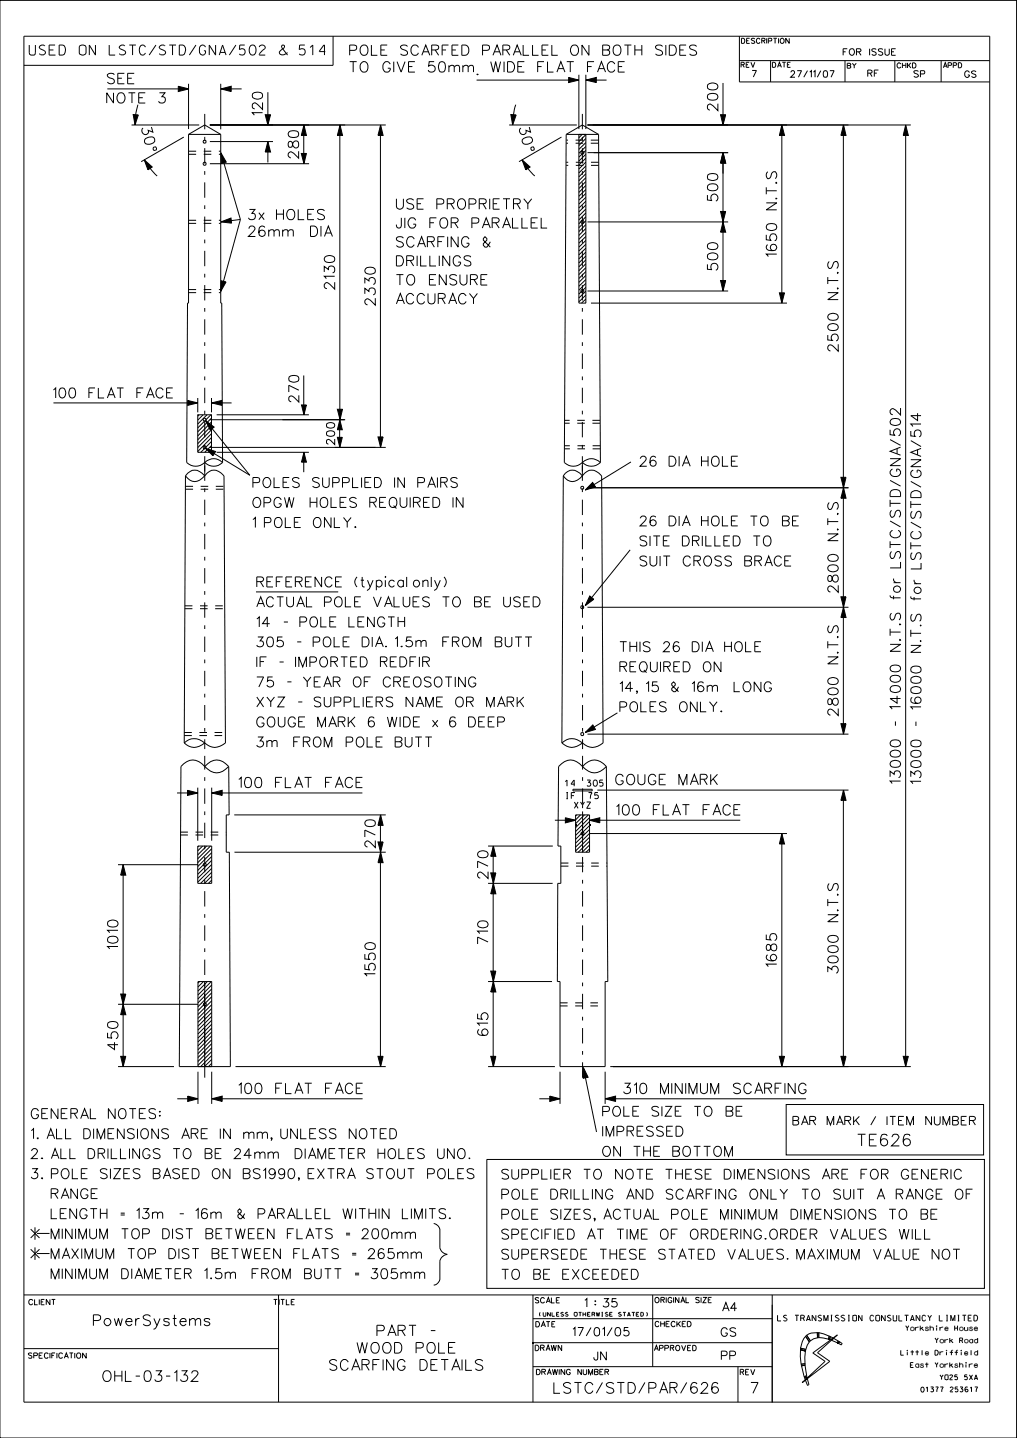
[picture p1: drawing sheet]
<svg xmlns="http://www.w3.org/2000/svg" width="210mm" height="297mm" viewBox="0 0 210 297" stroke-linecap="round" stroke-linejoin="round" font-family="sans-serif">
<g fill="none" stroke="#000" stroke-width=".21">
<path d="M0 .1h209.9v296.9h-209.9zM4.9 7.5h199.5v282.1h-199.5zM22.2 18.4h16.7M38.9 17.3v9.4M45.6 17.3v9.4M45.6 18.4h4.3M55.3 19v6.8M68.8 7.5v6h-63.9M98.4 16.5h21.1M119.5 15.4v11.3M121 15.4v11.3M121 16.5h4.2"/>
<path d="M149.3 17.1v8.7M152.7 12.5h51.7M152.7 7.5v9.4h51.7M153 13.4l.6-.1 .1-.3-.7-.1v1M154.7 12.9h-.6v1M155.1 12.9l.4 1 .4-1M159.1 12.5v4.4M174.5 12.5v4.4M184.8 12.5v4.4M194.3 12.5v4.4M27.2 25.8h13.9M28.5 21.6a13.2 13.2 0 0 0-.6 4.2"/>
<path d="M29.8 33l.9 1.4 1.8 2M38 28.3l-8.8 5.1M38.9 27.8v34.8h-.2l-.2 32.9a2.66 2.66 0 0 0 3.8 0M38.9 27.8h6.7M38.9 27.8l3.4-2 3.3 2M43.3 25.8h36.4M43.3 29.2h13.1M43.3 33.8h20.5M45.6 27.8v34.8h.2l.2 32.9M45.6 31.6l4 13.7M55.3 29.2v4.4M62.7 25.8v8"/>
<path d="M70.2 25.8l-.1 66.6M78.6 25.8v66.6M105.1 25.8h14M106.5 21.6l-.6 2.6v1.6M107.8 33l.9 1.4 1.7 2M115.9 28.3l-8.7 5.1M117 27.8h6.6M119.5 27.8v34.8h1.5v-34.8M120.2 27.8l-.7 .6M121 40l-1.5 1.3M121 39.1l-1.5 1.4M121 38.3l-1.5 1.4"/>
<path d="M121 37.5l-1.5 1.4M121 36.7l-1.5 1.4M121 35.9l-1.5 1.4M121 35.1l-1.5 1.4M121 34.3l-1.5 1.4M121 33.5l-1.5 1.4M121 32.7l-1.5 1.4M121 31.9l-1.5 1.4M121 31.1l-1.5 1.4M121 30.3l-1.5 1.4M121 29.5l-1.5 1.4M121 28.6l-1.5 1.4"/>
<path d="M121 27.8l-1.5 1.4M121.3 25.8h66.8M121.3 31.5h29.1M149.3 31.5v28.6M161.4 25.8v36.8M174.1 25.8v125.8M187 25.8v194.5M49.6 45.3l-4 14.9M49.6 45.3l-4 .5M121 59.3l-1.5 1.4M121 58.5l-1.5 1.4M121 57.7l-1.5 1.4"/>
<path d="M121 56.9l-1.5 1.4M121 56.1l-1.5 1.4M121 55.3l-1.5 1.4M121 54.5l-1.5 1.4M121 53.7l-1.5 1.4M121 52.9l-1.5 1.4M121 52.1l-1.5 1.4M121 51.3l-1.5 1.4M121 50.5l-1.5 1.3M121 49.6l-1.5 1.4M121 48.8l-1.5 1.4M121 48l-1.5 1.4"/>
<path d="M121 47.2l-1.5 1.4M121 46.4l-1.5 1.4M121 45.6l-1.5 1.4M121 44.8l-1.5 1.4M121 44l-1.5 1.4M121 43.2l-1.5 1.4M121 42.4l-1.5 1.4M121 41.6l-1.5 1.4M121 40.8l-1.5 1.4M121.3 45.8h29.1M62.7 77.5v8.2M121 62.6h-.1"/>
<path d="M121 61.8l-.9 .8M121 60.9l-1.5 1.4M121 60.1l-1.5 1.4M121.3 60.1h29.1M122 62.6h40.5M11 83.2h29.8M38.3 98.3a2.26 2.26 0 0 1 4 0M38.3 98.3a2.13 2.13 0 0 0 3.4 .5l.6-.5M38.3 98.3l-.3 55.1M40.8 85.7h2.9v7.7h-2.9zM40.8 82.2v3M41.1 85.7l-.3 .3"/>
<path d="M41.9 85.7l-1.1 1.1M42.3 98.3a2.26 2.26 0 0 1 4 0l.3 55.1a2.92 2.92 0 0 1-4.3 0M42.3 95.5a2.61 2.61 0 0 0 3.7 0M42.3 95.5a2.51 2.51 0 0 1 3.7 0M42.5 86.9l9.1 11.3-9.1-5.6M42.7 85.7l-1.9 1.9M43.3 92.4h36.4M43.3 86.7h28M43.5 85.7l-2.7 2.7M43.7 92.8l-.6 .6M43.7 92l-1.4 1.4M43.7 91.2l-2.2 2.2"/>
<path d="M43.7 90.4l-2.9 2.8M43.7 89.6l-2.9 2.8M43.7 88.8l-2.9 2.8M43.7 88l-2.9 2.8M43.7 87.2l-2.9 2.8M43.7 86.3l-2.9 2.9M43.7 83.2h4.1M43.7 82.2v3M44.7 93.4h19.1M44.7 85.7h19.1M62.7 93.4v4.1M116.3 98.3a2.23 2.23 0 0 1 4 0"/>
<path d="M116.3 98.3a2.23 2.23 0 0 0 4 0M116.3 98.3l-.3 55.1M120.3 98.3a2.26 2.26 0 0 1 3.9 0l.3 55.1a2.87 2.87 0 0 1-4.2 0M120.3 95.5a2.66 2.66 0 0 1-3.8 0l.4-67.7 3.4-2 3.3 2 .4 67.7M120.3 95.5a2.66 2.66 0 0 0 3.7 0M120.3 95.5a2.56 2.56 0 0 1 3.7 0M130.3 95.4l-9.5 5.8M79.5 119.2h.2zM121.3 100.7h53.9M130.1 113.6l-9.3 11.5M52.9 122.2h16.9M121.3 125.4h53.9"/>
<path d="M38 153.4a2.87 2.87 0 0 0 4.3 0M38 153.4a2.96 2.96 0 0 1 4.3 0M42.3 158.3a2.9 2.9 0 0 0-4.9 0l-.4 62h10.6l-.2-44.3h-.7v-7.7h.6l-.1-10M42.3 158.3a2.94 2.94 0 0 1 4.9 0M42.3 158.3a2.99 2.99 0 0 0 4.9 0M116 153.4a2.92 2.92 0 0 0 4.3 0M116 153.4a3 3 0 0 1 4.3 0M120.3 158.3a2.94 2.94 0 0 0-5 0l-.1 16.4h.6v7.7h-.6l-.1 20.3h.5v17.6h9.4v-17.6h.5l-.3-44.4M120.3 158.3a2.9 2.9 0 0 1 4.9 0M120.3 158.3a2.95 2.95 0 0 0 4.9 0M121.3 151.6h53.9M127.5 147.2l-6.7 4.1"/>
<path d="M24.4 178.6h16.5M25.4 178.6v41.7M36.6 163.8h4.2M40.8 174.7h2.9v7.7h-2.9zM40.8 162.7v10.9M41 174.7l-.2 .2M41.9 174.7l-1.1 1M42.7 174.7l-1.9 1.9M43.5 174.7l-2.7 2.7M43.7 162.7v10.9M43.7 179.4l-2.9 2.8M43.7 178.6l-2.9 2.8"/>
<path d="M43.7 177.7l-2.9 2.9M43.7 176.9l-2.9 2.9M43.7 176.1l-2.9 2.9M43.7 175.3l-2.9 2.9M43.7 163.8h31.1M48.4 168.3h31.3M48.4 176h31.3M78.6 168.3v52M100.8 174.7h13.4M101.8 174.7v45.6M114.6 169.4h4.3M118.3 163h4v.4h-4z"/>
<path d="M118.9 168.3h2.8v7.7h-2.8zM119.1 168.3l-.2 .2M119.9 168.3l-1 1M120.3 168.3v7.7M120.7 168.3l-1.8 1.8M121.5 168.3l-2.6 2.6M121.7 172.2h40.8M121.7 175.3l-.7 .7M121.7 174.5l-1.5 1.5M121.7 173.7l-2.3 2.3M121.7 172.9l-2.8 2.9M121.7 172.1l-2.8 2.9"/>
<path d="M121.7 171.3l-2.8 2.8M121.7 170.5l-2.8 2.8M121.7 169.7l-2.8 2.8M121.7 168.9l-2.8 2.8M121.7 169.4h31.1M123.3 163.2h51.9M161.4 172.2v48.1M174.1 163.2v57.1M43.7 181.8l-.7 .6M43.7 181l-1.5 1.4M43.7 180.2l-2.3 2.2M100.8 182.4h13.3"/>
<path d="M24.4 207.4h16.5M41.2 202.7l-.3 .4M42 202.7l-1.1 1.2M42.3 202.7v17.6M42.8 202.7l-1.9 2M43.6 202.7l-2.7 2.8M43.7 219.6l-.7 .7M43.7 218.8l-1.5 1.5M43.7 218l-2.3 2.3M43.7 217.2l-2.8 2.8M43.7 216.4l-2.8 2.8M43.7 215.6l-2.8 2.8"/>
<path d="M43.7 214.7l-2.8 2.9M43.7 213.9l-2.8 2.9M43.7 213.1l-2.8 2.9M43.7 212.3l-2.8 2.9M43.7 211.5l-2.8 2.9M43.7 210.7l-2.8 2.9M43.7 209.9l-2.8 2.9M43.7 209.1l-2.8 2.9M43.7 208.3l-2.8 2.8M43.7 207.5l-2.8 2.8M43.7 206.7l-2.8 2.8M43.7 205.9l-2.8 2.8"/>
<path d="M43.7 205.1l-2.8 2.8M43.7 204.2l-2.8 2.9M43.7 203.4l-2.8 2.9M100.8 202.7h13.2M24.4 220.3h11.5M36.6 226.9h4.3M40.9 220.3v-17.6h2.8v17.6M40.9 221.4v6.6M43.7 221.4v6.6M43.7 226.9h31.2M48.6 220.3h31.1M100.5 239.5h102.8v26.6h-102.8z"/>
<path d="M100.8 220.3h13.8M111.4 226.9h4.2M115.6 221.4v6.6M120.5 220.5l2.7 13.3M125 226.9h41.4M125 221.4v6.6M126 220.3h62.1M162.3 228.1h40.8v10.4h-40.8zM6.3 253.9l1.9 1.8M6.3 258l1.9 1.8M7.2 253.5v2.6M7.2 257.6v2.6"/>
<path d="M8.2 253.9l-1.9 1.8M8.2 258l-1.9 1.8M89.6 252.7l.9 .5 .3 .7M90.8 253.9v3.8M4.9 278.5h52.6M4.9 267.5h199.5M57.5 267.5v22.1M110.1 277.3h49.4M110.1 272.4h49.4M110.1 267.5v22.1M134.8 267.5v14.8M159.5 267.5v22.2"/>
<path d="M165.3 278.8l.1 3M165.3 278.8l1 .3M165.3 278.8h.1M165.3 278.5v.3M165.3 278.5h.1M165.3 278.5l1.1 .2M166.3 279.1l-.1 2.6M166.3 279.1h.1M166.4 276l-.7 1.1-.4 1.4M166.4 276l.7 1.1M166.4 276h.1M166.4 278.7h.1"/>
<path d="M166.4 278.7l-.1 .4M166.6 275.8l-.2 .2M166.6 275.8h.1M166.6 275.8l.7 1.1M167.1 277.1l-.7 1.6M167.1 277.1h.1M167.3 276.9h.1M167.3 276.9l-.2 .2M167.8 279.4l5.1-3.7-4.1 3.7 2.5 1.8-5.7 4.4 4.8-4.4zM168.8 275.2l-1.3 .1-.9 .5M168.8 275.2v1.1M168.8 275.2h.3"/>
<path d="M168.8 276.3l-.8 .2-.7 .4M168.8 276.3h.1M169.1 276.3l2 .3M169.1 276.3h-.3M171.1 276.6h.1M171.1 276.6l.2 .1M171.2 276l-2.1-.8v1.1M171.2 276h.1M171.2 276l-.1 .6M171.2 276h.2M171.3 276.7h.1M171.4 276h.1"/>
<path d="M171.4 276l-.1 .7M171.4 276l.6 .3-.5 .4h-.2M172.9 277.4h.1M173 277.4l.2 .1M173.1 277h.1M173.1 277l-.9-.6-.5 .4 1.3 .6M173.1 277l-.2 .4M173.1 277l.2 .1M173.2 277.5h.1M173.2 277.5l.5 .3M173.3 277.1h.1M173.3 277.1l-.1 .4"/>
<path d="M173.3 277.1l.6 .4M173.7 277.8h.1M173.9 277.5h.1M173.9 277.5l-.2 .3M110.1 282.3h49.4M152.4 282.3v7.3M152.8 283.4l.7-.1v-.4l-.7-.1v1.2M154.6 282.8h-.6v1.2M155 282.8l.4 1.2 .5-1.2M165.4 281.8h.1M165.4 281.8l.1 .3M165.5 282.1h.1"/>
<path d="M165.5 282.1l.6 2.3M166.1 284.4h.1M166.1 284.4l.1 .2M166.2 284.6h.1M166.2 281.7h.1M166.2 281.7l-.8 .1M166.2 281.7v.3M166.2 282h.1M166.2 282l-.7 .1M166.2 282l.4 2.1M166.6 284.1h.1M166.6 284.1l-.5 .3"/>
<path d="M166.6 284.1v.3M166.6 284.4h.1M166.6 284.4l-.4 .2M166.6 284.4l.1 .2-.4 .4-.1-.4M166.7 286.1v.1M167 286l-.3-1.3-.4 .4 .4 1M167 286l-.3 .2M167 286h.1"/>
<circle cx="42.2" cy="33.8" r=".33"/>
<circle cx="42.3" cy="29.3" r=".32"/>
<circle cx="120.2" cy="31.5" r=".32"/>
<circle cx="120.2" cy="45.8" r=".3"/>
<circle cx="120.2" cy="60.1" r=".3"/>
<circle cx="42.3" cy="86.7" r=".32"/>
<circle cx="42.3" cy="92.4" r=".32"/>
<circle cx="120.2" cy="100.7" r=".32"/>
<circle cx="120.2" cy="125.4" r=".32"/>
<circle cx="120.2" cy="151.6" r=".32"/>
<circle cx="42.3" cy="178.6" r=".32"/>
<circle cx="120.3" cy="172.1" r=".3"/>
<circle cx="42.3" cy="207.5" r=".32"/>
</g>
<g fill="none" stroke="#000" stroke-width=".21" stroke-dasharray="1.6 1.6" stroke-linecap="butt">
<path d="M38.9 31.2h6.7M38.9 31.9h6.7M123.6 28.9h-6.6M123.6 29.6h-6.7M123.6 33.5h-6.7M123.6 34.2h-6.7M38.9 59.8h6.7M38.9 46.1h6.7M38.9 45.5h6.7M38.9 60.4h6.7M123.9 86.8h-7.3M123.9 87.4h-7.3"/>
<path d="M123.9 92.1h-7.3M123.9 92.7h-7.3M38.3 100.4h8M38.3 101h8M38.2 125.1h8.2M38.2 125.7h8.2M38 151.3h8.5M38 151.9h8.6M37.2 172.5h9.5M37.2 171.9h9.5M115.8 178.3h9.6M115.8 178.9h9.6"/>
<path d="M115.6 207.1h9.4M115.6 207.8h9.4"/>
</g>
<path d="M42.3 23.5v74.2M120.3 23.5v74.2M42.3 96.1v58.6M120.3 96.1v58.6M42.3 222.6v-66.5M120.3 222.6v-66.5" fill="none" stroke="#000" stroke-width=".21" stroke-dasharray="3.2 1.6 .8 1.6" stroke-linecap="butt"/>
<g fill="#000" stroke="#000" stroke-width=".21">
<path d="M36.8 17.8l2.2 .6-2.2 .5zM45.6 18.4l2.1-.6v1.1zM117.4 16l2.1 .5-2.1 .5zM121 16.5l2.1-.5v1zM27.5 23.7h1.1l-.7 2.1zM29.8 33l1.6 1.5-.9 .6zM45.6 31.6l1.1 1.9-1 .3zM55.3 29.2l.6 2.2h-1.1zM54.8 23.7h1.1l-.6 2.1zM62.8 25.8l.5 2.2h-1.1zM62.2 31.7h1.1l-.5 2.1zM70.2 25.8l.5 2.2h-1z"/>
<path d="M78.6 25.8l.5 2.2h-1.1zM105.5 23.7h1.1l-.7 2.1zM107.8 33l1.7 1.5-.9 .6zM149.3 31.5l.5 2.2h-1zM148.8 23.7h1l-.5 2.1zM161.4 25.8l.6 2.2h-1.1zM174.2 25.8l.5 2.2h-1.1zM187 25.8l.6 2.2h-1.1zM45.7 58l1 .2-1.1 2zM45.6 45.8l2.1-.8 .1 1.1zM149.3 45.8l.5 2.2h-1zM148.8 43.7h1l-.5 2.1z"/>
<path d="M148.8 57.9h1l-.5 2.2zM160.9 60.5h1.1l-.6 2.1zM38.8 82.7l2 .5-2 .5zM42.5 86.9l1.7 1.3-.8 .6zM42.5 92.6l2 .6-.5 .9zM43.7 83.2l2.1-.5v1zM62.8 93.4l.5 2.1h-1zM62.3 83.6h1l-.5 2.1zM70.2 86.7l.5 2.1h-1zM69.7 90.3h1l-.5 2.1zM69.7 84.5h1l-.5 2.2zM78 90.2h1.1l-.5 2.2z"/>
<path d="M173.6 98.6h1.1l-.5 2.1zM122.4 99.6l.6 1-2.2 .6zM174.2 100.7l.5 2.2h-1.1zM121.8 123.1l.8 .7-1.8 1.3zM174.2 125.4l.5 2.1h-1.1zM173.6 123.3h1.1l-.5 2.1zM122.4 149.7l.6 1-2.2 .6zM173.6 149.5h1.1l-.5 2.1zM38.7 163.2l2.2 .6-2.2 .5zM43.7 163.8l2.2-.6v1.1zM78.6 176l.5 2.2h-1.1zM78.6 168.3l.5 2.2h-1.1z"/>
<path d="M78 173.9h1.1l-.5 2.1zM101.9 174.7l.5 2.2h-1.1zM116.7 168.9l2.2 .5-2.2 .6zM121.7 169.4l2.2-.5v1.1zM161.4 172.2l.6 2.1h-1.1zM174.2 163.2l.5 2.1h-1.1zM25.4 178.6l.6 2.2h-1.1zM101.9 182.4l.5 2.2h-1.1zM101.3 180.3h1.1l-.5 2.1zM25.4 207.4l.6 2.2h-1.1zM24.9 218.2h1.1l-.6 2.1zM24.9 205.3h1.1l-.6 2.1z"/>
<path d="M78 218.2h1.1l-.5 2.1zM101.9 202.7l.5 2.2h-1.1zM101.3 218.2h1.1l-.5 2.1zM101.3 200.6h1.1l-.5 2.1zM160.9 218.2h1.1l-.6 2.1zM173.6 218.2h1.1l-.5 2.1zM186.5 218.2h1.1l-.6 2.1zM38.8 226.4l2.1 .5-2.1 .6zM43.8 226.9l2.1-.5v1.1zM113.5 226.4l2.1 .5-2.1 .6zM120.5 220.5l.9 2-1 .2zM125 226.9l2.1-.5v1.1z"/>
</g>
<g fill="#000">
<path d="M118.7 170.3h.3v.3h-.3z" fill-rule="evenodd"/>
<path d="M121.6 170.3h.3v.3h-.3z" fill-rule="evenodd"/>
<path d="M109.9 277.2h.3v.3h-.3z" fill-rule="evenodd"/>
<path d="M170.9 276.4h.3v.3h-.3z" fill-rule="evenodd"/>
<path d="M172.8 277.2h.3v.3h-.3z" fill-rule="evenodd"/>
</g>
<text font-size="8.3" x="88.1" y="263.2">}</text>
<text font-size="2.4" x="177.1" y="236.7">TE626</text>
<g font-size="2.2">
<text x="19.3" y="273.8">PowerSystems</text>
<text x="77.9" y="275.9">PART -</text>
<text x="73.8" y="279.5">WOOD POLE</text>
<text x="21.3" y="285.3">OHL-03-132</text>
<text x="68.1" y="283">SCARFING DETAILS</text>
<text x="114.4" y="287.8">LSTC/STD/PAR/626</text>
<text x="155" y="287.8">7</text>
</g>
<g font-size="2.1">
<text x="6" y="11.4">USED ON LSTC/STD/GNA/502 &amp; 514</text>
<text x="72.2" y="11.4">POLE SCARFED PARALLEL ON BOTH SIDES</text>
<text x="22.2" y="17.3">SEE</text>
<text x="72.2" y="14.9">TO GIVE 50mm WIDE FLAT FACE</text>
<text x="98.4" y="15.5">.</text>
<text x="22" y="21.3">NOTE 3</text>
<text x="54.2" y="23.8" transform="rotate(-90 54.2 23.8)">120</text>
<text x="148.2" y="22.8" transform="rotate(-90 148.2 22.8)">200</text>
<text x="29.2" y="26.6" transform="rotate(76 29.2 26.6)">30%%d</text>
<text x="107.2" y="26.6" transform="rotate(76 107.2 26.6)">30%%d</text>
<text x="61.7" y="32.7" transform="rotate(-90 61.7 32.7)">280</text>
<text x="148.2" y="41.5" transform="rotate(-90 148.2 41.5)">500</text>
<text x="51.3" y="45.4">3x HOLES</text>
<text x="81.9" y="43.2">USE PROPRIETRY</text>
<text x="81.9" y="47.1">JIG FOR PARALLEL</text>
<text x="51.3" y="48.8">26mm DIA</text>
<text x="81.9" y="51">SCARFING &amp;</text>
<text x="160.4" y="53" transform="rotate(-90 160.4 53)">1650 N.T.S</text>
<text x="69.1" y="59.7" transform="rotate(-90 69.1 59.7)">2130</text>
<text x="81.9" y="54.9">DRILLINGS</text>
<text x="81.9" y="58.9">TO ENSURE</text>
<text x="148.2" y="55.8" transform="rotate(-90 148.2 55.8)">500</text>
<text x="77.5" y="63" transform="rotate(-90 77.5 63)">2330</text>
<text x="81.9" y="62.8">ACCURACY</text>
<text x="173.1" y="72.6" transform="rotate(-90 173.1 72.6)">2500 N.T.S</text>
<text x="11" y="82.2">100 FLAT FACE</text>
<text x="61.7" y="83.1" transform="rotate(-90 61.7 83.1)">270</text>
<text x="52.3" y="100.7">POLES SUPPLIED IN PAIRS</text>
<text x="132.2" y="96.3">26 DIA HOLE</text>
<text x="52.3" y="104.8">OPGW HOLES REQUIRED IN</text>
<text x="52.3" y="108.9">1 POLE ONLY.</text>
<text x="132.2" y="108.6">26 DIA HOLE TO BE</text>
<text x="132.2" y="112.8">SITE DRILLED TO</text>
<text x="132.2" y="116.9">SUIT CROSS BRACE</text>
<text x="53" y="121.2">REFERENCE (typical only)</text>
<text x="53" y="125.3">ACTUAL POLE VALUES TO BE USED</text>
<text x="173.1" y="122.3" transform="rotate(-90 173.1 122.3)">2800 N.T.S</text>
<text x="53" y="129.5">14 - POLE LENGTH</text>
<text x="53" y="133.6">305 - POLE DIA. 1.5m FROM BUTT</text>
<text x="53" y="137.7">IF - IMPORTED REDFIR</text>
<text x="128" y="134.6">THIS 26 DIA HOLE</text>
<text x="53" y="141.9">75 - YEAR OF CREOSOTING</text>
<text x="128" y="138.8">REQUIRED ON</text>
<text x="128" y="142.9">14, 15 &amp; 16m LONG</text>
<text x="53" y="146">XYZ - SUPPLIERS NAME OR MARK</text>
<text x="128" y="147">POLES ONLY.</text>
<text x="173.1" y="147.8" transform="rotate(-90 173.1 147.8)">2800 N.T.S</text>
<text x="53" y="150.1">GOUGE MARK 6 WIDE x 6 DEEP</text>
<text x="53" y="154.3">3m FROM POLE BUTT</text>
<text x="186" y="161.8" transform="rotate(-90 186 161.8)">13000 - 14000 N.T.S for LSTC/STD/GNA/502</text>
<text x="190.2" y="161.9" transform="rotate(-90 190.2 161.9)">13000 - 16000 N.T.S for LSTC/STD/GNA/514</text>
<text x="49.3" y="162.7">100 FLAT FACE</text>
<text x="127.2" y="162.1">GOUGE MARK</text>
<text x="127.3" y="168.3">100 FLAT FACE</text>
<text x="77.5" y="175" transform="rotate(-90 77.5 175)">270</text>
<text x="100.8" y="181.4" transform="rotate(-90 100.8 181.4)">270</text>
<text x="24.4" y="196" transform="rotate(-90 24.4 196)">1010</text>
<text x="100.8" y="195" transform="rotate(-90 100.8 195)">710</text>
<text x="77.5" y="201.6" transform="rotate(-90 77.5 201.6)">1550</text>
<text x="160.4" y="199.6" transform="rotate(-90 160.4 199.6)">1685</text>
<text x="173.1" y="201" transform="rotate(-90 173.1 201)">3000 N.T.S</text>
<text x="100.8" y="213.9" transform="rotate(-90 100.8 213.9)">615</text>
<text x="24.4" y="216.8" transform="rotate(-90 24.4 216.8)">450</text>
<text x="49.3" y="225.9">100 FLAT FACE</text>
<text x="128.8" y="225.9">310 MINIMUM SCARFING</text>
<text x="6.5" y="231">GENERAL NOTES:</text>
<text x="124.5" y="230.6">POLE SIZE TO BE</text>
<text x="6.5" y="235.2">1. ALL DIMENSIONS ARE IN mm, UNLESS NOTED</text>
<text x="6.5" y="239.3">2. ALL DRILLINGS TO BE 24mm DIAMETER HOLES UNO.</text>
<text x="124.5" y="234.7">IMPRESSED</text>
<text x="124.5" y="238.8">ON THE BOTTOM</text>
<text x="6.5" y="243.4">3. POLE SIZES BASED ON BS1990, EXTRA STOUT POLES</text>
<text x="103.6" y="243.6">SUPPLIER TO NOTE THESE DIMENSIONS ARE FOR GENERIC</text>
<text x="8.2" y="247.6">RANGE</text>
<text x="8.3" y="251.7">LENGTH = 13m - 16m &amp; PARALLEL WITHIN LIMITS.</text>
<text x="103.6" y="247.7">POLE DRILLING AND SCARFING ONLY TO SUIT A RANGE OF</text>
<text x="103.6" y="251.8">POLE SIZES, ACTUAL POLE MINIMUM DIMENSIONS TO BE</text>
<text x="8.3" y="255.8">MINIMUM TOP DIST BETWEEN FLATS = 200mm</text>
<text x="103.6" y="255.9">SPECIFIED AT TIME OF ORDERING.ORDER VALUES WILL</text>
<text x="8.2" y="260">MAXIMUM TOP DIST BETWEEN FLATS = 265mm</text>
<text x="103.6" y="260.1">SUPERSEDE THESE STATED VALUES. MAXIMUM VALUE NOT</text>
<text x="8.2" y="264.1">MINIMUM DIAMETER 1.5m FROM BUTT = 305mm</text>
<text x="103.6" y="264.2">TO BE EXCEEDED</text>
</g>
<text font-size="1.8" x="163.7" y="232.4">BAR MARK / ITEM NUMBER</text>
<g font-size="1.7">
<text x="69.1" y="91.8" transform="rotate(-90 69.1 91.8)">200</text>
<text x="120.8" y="270">1 : 35</text>
<text x="118.3" y="275.9">17/01/05</text>
<text x="148.9" y="276">GS</text>
<text x="149.2" y="270.8">A4</text>
<text x="122.6" y="280.9">JN</text>
<text x="149" y="280.8">PP</text>
</g>
<g font-size="1.4">
<text x="174.1" y="11.4">FOR ISSUE</text>
<text x="155.3" y="15.9">7</text>
<text x="163.3" y="16">27/11/07</text>
<text x="179.2" y="15.8">RF</text>
<text x="188.7" y="15.9">SP</text>
<text x="199.2" y="16">GS</text>
</g>
<g font-size="1.3">
<text x="116.7" y="162.4">14</text>
<text x="116.7" y="165">IF</text>
<text x="118.6" y="166.9">XYZ</text>
<text x="121.2" y="162.4">305</text>
<text x="121.5" y="165">75</text>
</g>
<text font-size="1.2" x="160.6" y="272.8">LS TRANSMISSION CONSULTANCY LIMITED</text>
<g font-size="1.1">
<text x="6" y="269.5">CLIENT</text>
<text x="56.5" y="269.5">TITLE</text>
<text x="110.5" y="269.1">SCALE</text>
<text x="135.2" y="269.1">ORIGINAL SIZE</text>
<text x="110.7" y="274.1">DATE</text>
<text x="135.3" y="274">CHECKED</text>
<text x="5.9" y="280.5">SPECIFICATION</text>
<text x="110.5" y="278.9">DRAWN</text>
<text x="135.1" y="279">APPROVED</text>
<text x="110.8" y="283.9">DRAWING NUMBER</text>
<text x="152.9" y="283.9">REV</text>
</g>
<g font-size="1">
<text x="153.1" y="9">DESCRIPTION</text>
<text x="153" y="13.9">REV</text>
<text x="159.5" y="13.9">DATE</text>
<text x="175" y="14.1">BY</text>
<text x="185.3" y="14">CHKD</text>
<text x="194.8" y="14">APPD</text>
<text x="187" y="274.8">Yorkshire House</text>
<text x="186" y="279.9">Little Driffield</text>
<text x="193.1" y="277.4">York Road</text>
<text x="188" y="282.4">East Yorkshire</text>
<text x="190.2" y="287.5">01377 253617</text>
<text x="194.1" y="285">YO25 5XA</text>
</g>
<text font-size=".8" x="111.3" y="271.8">(UNLESS OTHERWISE STATED)</text>
</svg>
